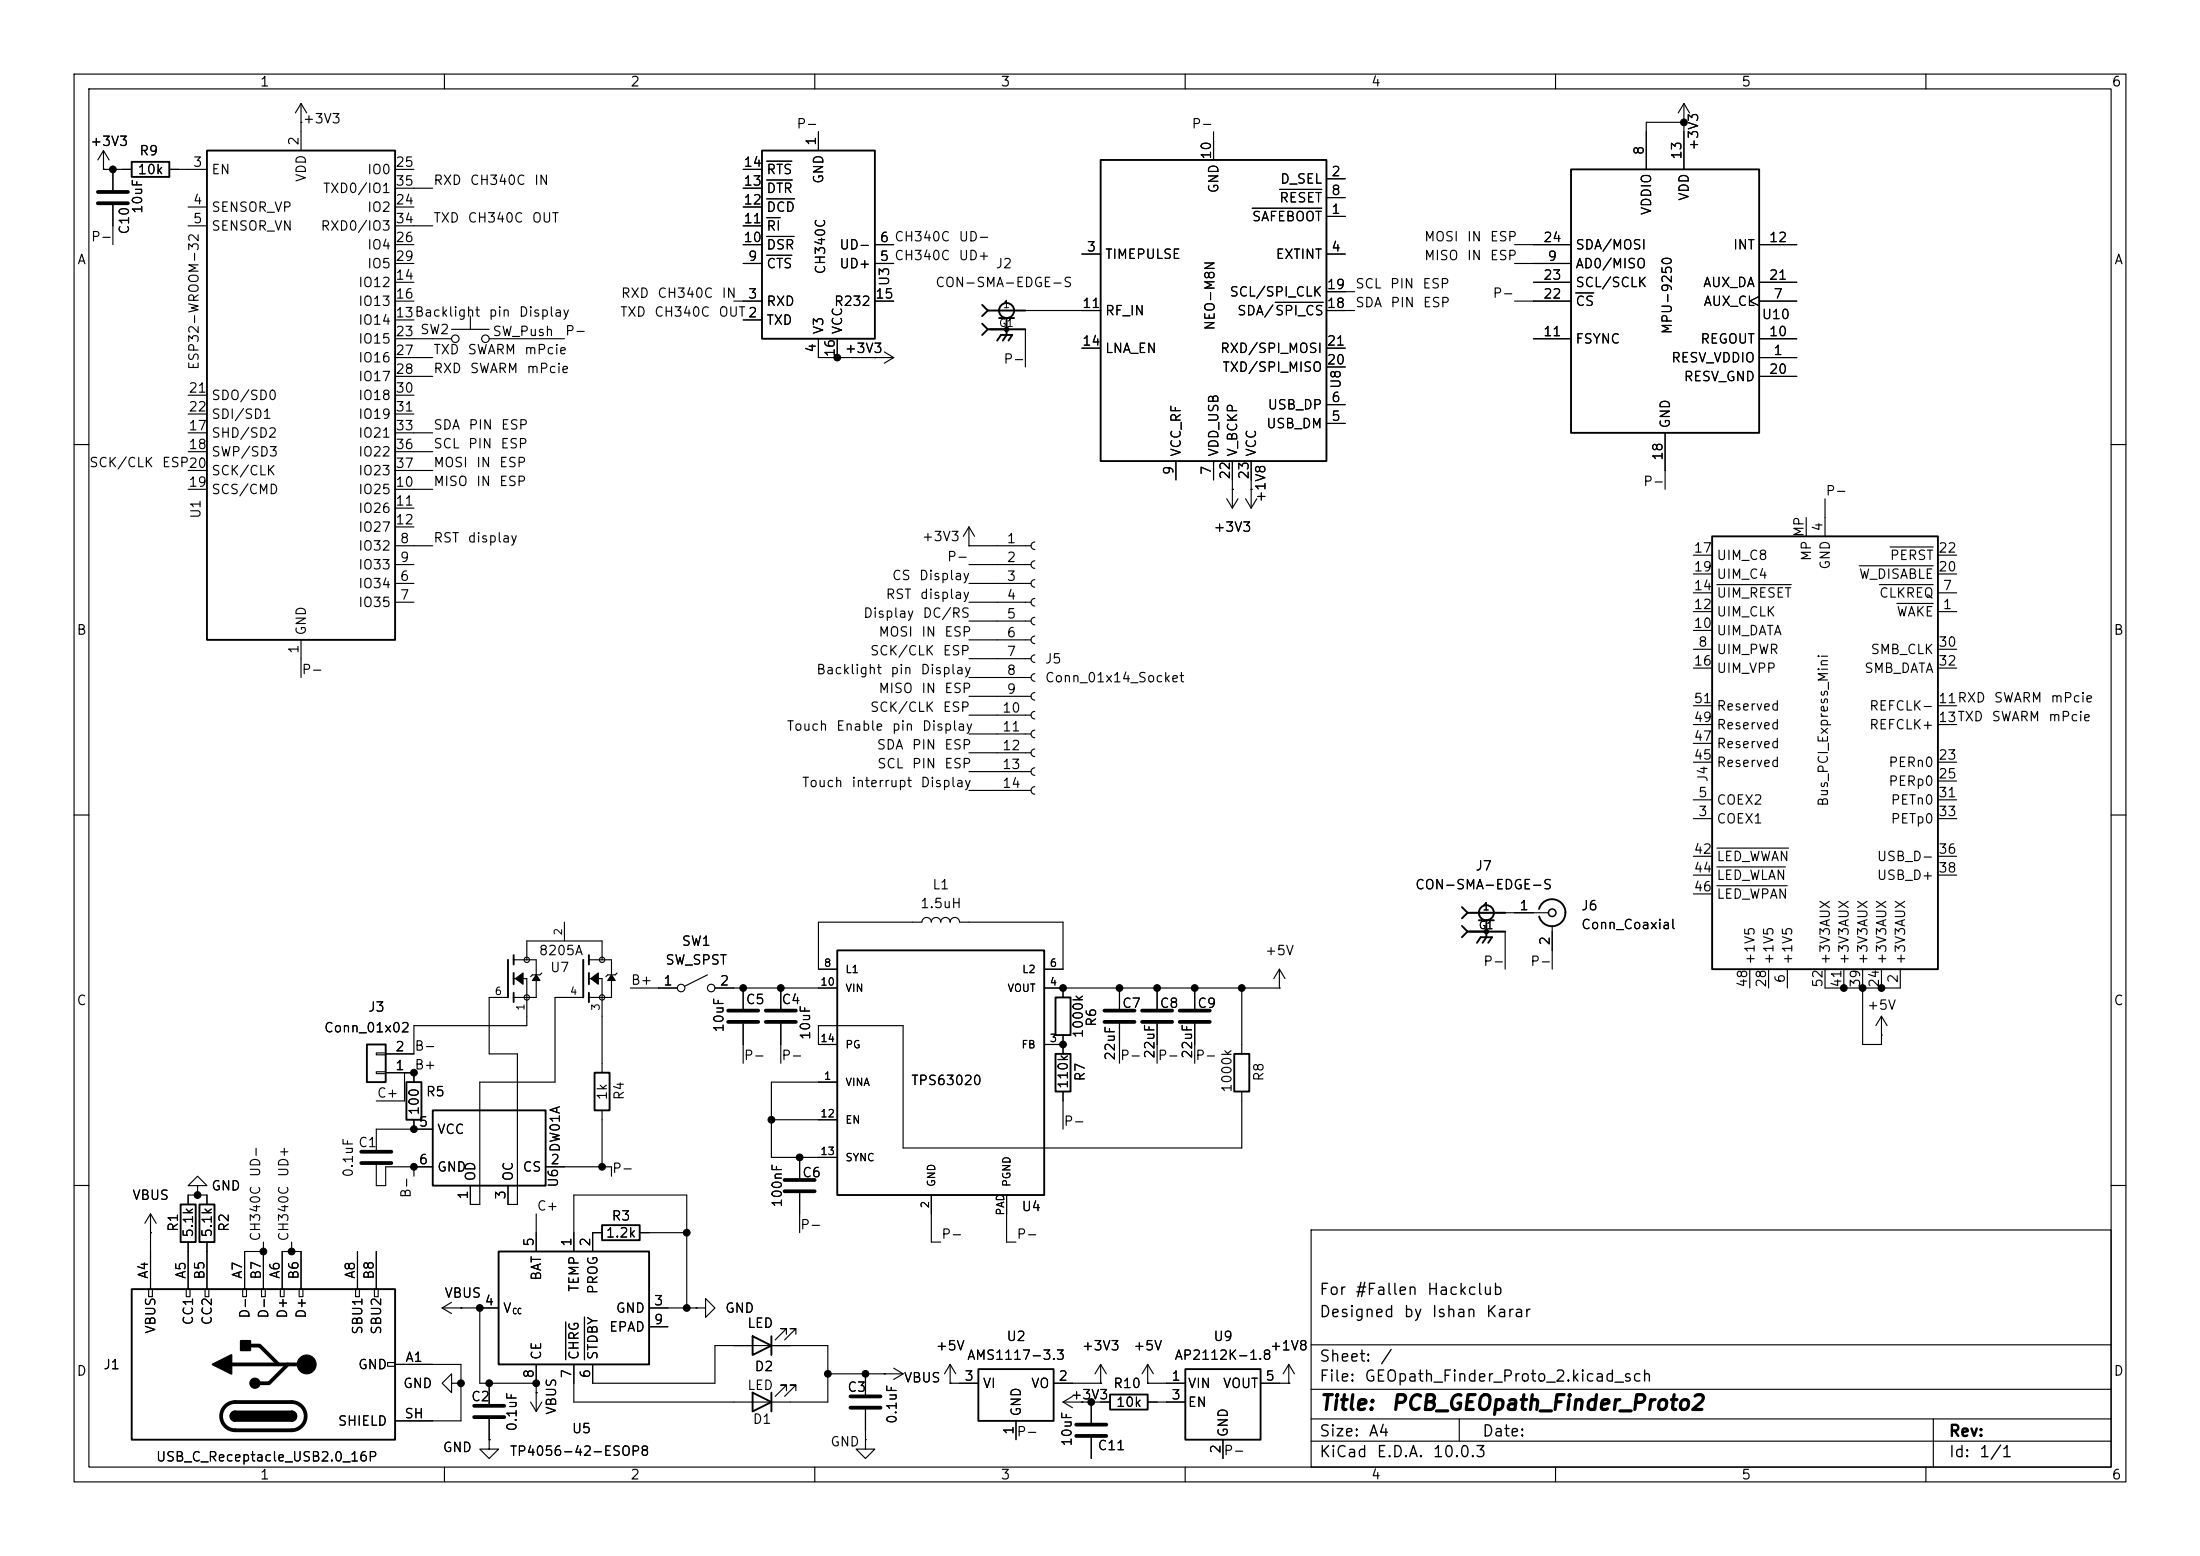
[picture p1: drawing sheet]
<svg xmlns="http://www.w3.org/2000/svg" width="297mm" height="210mm" viewBox="0 0 297 210" stroke-linecap="round" stroke-linejoin="round" font-family="sans-serif">
<g fill="none" stroke="#000" stroke-width=".15">
<path d="M10 10h277v190h-277zM12 12h273v186h-273zM40.6 16.5h.1M40.6 14l-.7 1.2M40.6 14l.8 1.2M40.6 14v6.3M60 10v2M110 10v2M110.5 17.8v2.5M160 10v2M163.8 17.8v3.8M210 10v2"/>
<path d="M227.3 16.5h.1M227.3 14l-.7 1.2M227.3 14l.8 1.2M227.3 14v8.9M227.3 16.5h-5.1v6.4M260 10v2M14 22.9h.1M14 22.9h3.8M14 20.3l-.8 1.3M14 20.3l.7 1.3M14 20.3v2.6M15.2 22.9v2.8"/>
<path d="M15.2 27.7v5.3M22.9 22.9h5M25.4 27.9h2.5M25.4 30.5h2.5M53.3 22.9h2.6M53.3 27.9h2.6M53.3 30.5h5.1M53.3 38.1h2.6M53.3 33h2.6M53.3 35.6h2.6M53.3 25.4h5.1M100.3 22.9h2.6"/>
<path d="M100.3 27.9h2.6M100.3 30.5h2.6M100.3 33h2.6M100.3 35.6h2.6M100.3 25.4h2.6M103.5 34.5h3.4M103.5 31.9h3.7M103.5 29.4h1.8M103.5 26.8h3.8M103.5 24.3h3.5M103.5 21.8h3.4M118.1 33h2.5"/>
<path d="M118.1 35.6h2.5M146 34.3h2.6M169.1 28.1h9.3M172.7 25.6h5.7M179.1 29.2h2.5M179.1 24.1h2.5M179.1 34.3h2.5M179.1 26.7h2.5M179.1 39.4h3.8M204.5 33h7.6M204.5 35.6h7.6M207 38.1h5.1"/>
<path d="M212.7 39.5h2.5M237.5 38.1h5.1M237.5 33h5.1M25.4 58.4h2.5M25.4 53.3h2.5M25.4 55.9h2.5M53.3 43.2h2.6M53.3 40.6h2.6M53.3 58.4h5.1M53.3 53.3h2.6M53.3 55.9h2.6M53.3 45.7h7.7"/>
<path d="M53.3 48.3h5.1M53.3 50.8h5.1M61 44.5h5M63.5 42.7v1.8M66 45.7h10.2M99.1 40.6h3.8M100.3 43.2h2.6M110.5 45.7v2.6h10.1M113 45.7v2.6M118.1 48.3h.1M118.1 40.6h2.5M119.4 47.5l1.2 .8"/>
<path d="M120.6 48.3l-1.2 .7M133.3 41.9h15.3M133.3 44.5h5.1v5M146 47h2.6M172.2 40.8h6.4M179.1 41.9h3.8M179.1 57.2h2.5M179.1 54.6h2.5M179.1 47h2.5M179.1 49.5h2.5M204.5 40.6h7.6M207 45.7h5.1"/>
<path d="M224.8 58.4v7.6M237.5 40l-1.3 .6 1.3 .7M237.5 40.6h5.1M237.5 45.7h5.1M237.5 48.3h5.1M237.5 50.8h5.1M10 60h2M25.4 66h2.5M25.4 61h2.5M25.4 63.5h2.5M53.3 78.7h2.6M53.3 73.7h5.1"/>
<path d="M53.3 76.2h2.6M53.3 66h5.1M53.3 68.6h2.6M53.3 71.1h2.6M53.3 61h5.1M53.3 63.5h5.1M130.8 73.7h.1M130.8 78.7h8.4M130.8 73.7h8.4M130.8 76.2h8.4M130.8 71.1l-.8 1.3M130.8 71.1l.8 1.3"/>
<path d="M130.8 71.1v2.6M139.7 73.2a.51 .51 0 0 0-.5 .5 .51 .51 0 0 0 .5 .5M139.7 75.7a.51 .51 0 0 0-.5 .5 .51 .51 0 0 0 .5 .5M139.7 78.2a.51 .51 0 0 0-.5 .5 .51 .51 0 0 0 .5 .5M158.7 62.2v2.6M163.8 62.2v2.6M165.6 67.3l.8 1.3M166.4 66h.1M166.4 62.2v6.4M167.1 67.3l-.7 1.3M168.1 67.3l.8 1.3M168.9 66h.1"/>
<path d="M168.9 62.2v6.4M169.7 67.3l-.8 1.3M228.6 74.9h2.5M228.6 77.5h2.5M231.8 78.9h10M243.8 69.9v2.5M246.4 67.3v5.1M251 76.4h10M253.7 78.9h7.3M255.2 73.8h5.8M261.6 74.9h2.6M261.6 77.5h2.6"/>
<path d="M285 60h2M40.6 86.4v5M53.3 81.3h2.6M130.8 81.3h8.4M130.8 83.8h8.4M130.8 86.4h8.4M130.8 88.9h8.4M130.8 91.4h8.4M130.8 94h8.4M130.8 96.5h8.4M130.8 99.1h8.4M139.7 80.8a.51 .51 0 0 0-.5 .5 .51 .51 0 0 0 .5 .5"/>
<path d="M139.7 83.3a.51 .51 0 0 0-.5 .5 .51 .51 0 0 0 .5 .5M139.7 85.9a.51 .51 0 0 0-.5 .5 .51 .51 0 0 0 .5 .5M139.7 88.4a.51 .51 0 0 0-.5 .5 .51 .51 0 0 0 .5 .5M139.7 90.9a.51 .51 0 0 0-.5 .5 .51 .51 0 0 0 .5 .5M139.7 93.5a.51 .51 0 0 0-.5 .5 .51 .51 0 0 0 .5 .5M139.7 96a.51 .51 0 0 0-.5 .5 .51 .51 0 0 0 .5 .5M139.7 98.6a.51 .51 0 0 0-.5 .5 .51 .51 0 0 0 .5 .5M228.6 82.6h2.5M228.6 80h2.5M228.6 87.6h2.5M228.6 85.1h2.5M228.6 95.3h2.5"/>
<path d="M228.6 97.8h2.5M228.6 90.2h2.5M256.1 81.4h4.9M261.6 82.6h2.6M261.6 80h2.6M261.6 87.6h2.6M261.6 95.3h2.6M261.6 97.8h2.6M261.6 90.2h2.6M10 110h2M130.8 101.6h8.4M130.8 104.1h8.4"/>
<path d="M130.8 106.7h8.4M139.7 101.1a.51 .51 0 0 0-.5 .5 .51 .51 0 0 0 .5 .5M139.7 103.6a.51 .51 0 0 0-.5 .5 .51 .51 0 0 0 .5 .5M139.7 106.2a.51 .51 0 0 0-.5 .5 .51 .51 0 0 0 .5 .5M228.6 110.5h2.5M228.6 108h2.5M228.6 102.9h2.5M228.6 115.6h2.5M228.6 118.1h2.5M228.6 100.3h2.5M231.8 114.5h9.7M231.8 117h9.2"/>
<path d="M231.8 119.5h9.5M261.6 110.5h2.6M261.6 108h2.6M261.6 102.9h2.6M261.6 105.4h2.6M261.6 115.6h2.6M261.6 118.1h2.6M285 110h2M68.6 134.6h-2.6v7.6h3.8v20.4h-1.2v-2.6M69.3 129.5h3.1v5.1h-3.1M69.3 132.1h1.8v6.3h-15.2v3.8h-3.8M71.1 129.5v-2.5h10.2v2.5"/>
<path d="M73.2 131.3l-.3 .3h-1l-.3 .2M76.2 124.5v2.5M78.7 134.6h-3.8v11.5h-10.1v16.5h-1.3v-2.6M79.5 129.5h3v5.1h-3M79.5 132.1h1.8v12.7M83.3 131.3l-.2 .3h-1.1l-.2 .2M85.1 133.4h6.3M95.5 131.6l-3 1.5M96.5 133.4h16.5M100.3 133.4v2.7M100.3 138.2v5.3M105.4 133.4v2.7"/>
<path d="M105.4 138.2v5.3M113 130.8h-2.5v-6.3h14a.64 .64 0 0 1 .6-.7 .64 .64 0 0 1 .6 .7 .64 .64 0 0 1 .7-.7 .64 .64 0 0 1 .6 .7 .64 .64 0 0 1 .6-.7 .64 .64 0 0 1 .7 .7 .64 .64 0 0 1 .6-.7 .64 .64 0 0 1 .6 .7h14v6.3h-2.5M141 133.4h31.7M143.5 133.4v1.2M143.5 139.7v2.5M151.1 133.4v2.7M151.1 138.2v5.3M156.2 133.4v2.7M156.2 138.2v5.3M161.3 133.4v2.7M161.3 138.2v5.3M167.6 133.4v8.8"/>
<path d="M172.7 133.4h.1M172.7 130.8l-.7 1.3M172.7 130.8l.8 1.3M172.7 130.8v2.6M198.1 123.2h10.9M198.1 125.7h5.1v5.1M209.5 125v5.8M228.6 120.7h2.5M236.2 130.8v2.6M238.8 130.8v2.6M241.3 130.8v2.6M246.4 130.8v2.6h10.1v-2.6"/>
<path d="M248.9 130.8v2.6M251.5 130.8v10.2h2.5v-3.8M254 139.7h.1M254 137.2l-.8 1.2M254 137.2l.8 1.2M254 130.8v2.6M50.8 144.7h1.3v.2h-1.3zM50.8 142.1h1.3v.3h-1.3zM50.8 157.2v2.8h1.3v-2.5h6.3M52.1 144.8h3.8v1.3M54.6 144.8v3.8h-3.8M55.9 151.1v1.3"/>
<path d="M55.9 157.5v1.3M58.4 152.4h-7.6v2.8M73.7 157.5h8.8v1.3M81.3 149.9v7.6M104.1 151.1h8.9M107.9 156.2v2.8M113 141h-2.5v-2.6h11.4v16.5h45.7v-7.6M113 146.1h-8.9v10.1h8.9M141 141h2.5M143.5 147.3v5.1M10 160h2M20.1 174h.5v1h-.5z"/>
<path d="M20.3 166.4h.1M20.3 163.8l-.7 1.3M20.3 163.8l.8 1.3M20.3 163.8v10.2M25.1 174h.6v1h-.6zM25.4 162.6v-1.3h2.5v1.3M25.4 167.6v6.4M26.7 160h1.2l-1.2-1.2-1.3 1.2h1.3v1.3M26.7 161.3h.1M27.7 174h.5v1h-.5zM27.9 167.6v6.4M32.8 174h.5v1h-.5z"/>
<path d="M35.3 174h.5v1h-.5zM35.6 168.9h-2.6v5.1M35.6 167.6v6.4M37.8 174h.6v1h-.6zM38.1 174v-5.1h2.5v5.1M39.4 167.6v1.3M40.4 174h.5v1h-.5zM48 174h.5v1h-.5zM48.3 168.9v5.1M50.5 174h.6v1h-.6zM50.8 168.9v5.1M59.7 176.5h7.6"/>
<path d="M59.7 176.5l1.3 .8M61 175.8l-1.3 .7M62.2 176.5h.1M64.8 176.5v10.2h7.6M72.4 163.8v5.1M76.4 178.4v5.1M77.5 168.9v-7.6h15.2v15.2M78.9 177.8v5.7M81.3 166.4h-1.3v2.5M86.4 166.4h6.3M87.6 176.5h6.4M87.6 179.1h2.6"/>
<path d="M94 176.5h1.2v-1.2l1.3 1.2-1.3 1.3v-1.3M94 176.5h.1M107.9 161v5.4M125.7 161.3v6.3h1.3M135.9 161.3v6.3h1.3M177 166h108v32h-108zM285 160h2M52.3 183.9h1v.5h-1zM53.3 184.2h8.9v7.6h-8.9M60 198v2M61 186.7v-1.3l-1.3 1.3 1.3 1.3v-1.3h1.2M62.2 186.7h.1"/>
<path d="M66 194.3v1.3h1.3l-1.3 1.3-1.2-1.3h1.2M66 194.3h.1M66 186.7v2.8M66 191.5v2.8M71.6 189.2l.8 1.3M72.4 188h.1M72.4 184.2v6.3M73.2 189.2l-.8 1.3M77.5 184.2v5h34.3v-7.6h-15.3v5.1h-16.5v-2.5M106.2 180.1v-.8h-.8h.8l-1.6 1.5M106.2 187.7v-.8h-.8h.8l-1.6 1.6M107.4 180.1v-.8h-.7h.7l-1.5 1.5"/>
<path d="M107.4 187.7v-.8h-.7h.7l-1.5 1.6M110 198v2M111.8 185.4h10.1M116.8 194.3v1.3h1.3l-1.3 1.3-1.2-1.3h1.2M116.8 194.3h.1M116.8 185.4v2.8M116.8 190.2v4.1M119.4 185.4h.1M120.6 184.7l1.3 .7M121.9 185.4l-1.3 .8M128.3 186.7h.1M128.3 184.2l-.8 1.2"/>
<path d="M128.3 184.2l.7 1.2M128.3 184.2v2.5M128.3 186.7h3.8M137.2 191.8v2.5M142.2 186.7h6.4M143.5 189.2h6.4M143.5 189.2l1.3 .8M144.8 188.5l-1.3 .7M146 189.2h.1M147.3 189.2v2.8M147.3 194.1v2.8M148.6 186.7h.1"/>
<path d="M148.6 184.2l-.8 1.2M148.6 184.2l.8 1.2M148.6 184.2v2.5M154.9 186.7h.1M154.9 189.2h5.1M154.9 186.7h5.1M154.9 184.2l-.7 1.2M154.9 184.2l.8 1.2M154.9 184.2v2.5M160 198v2M165.1 194.3v2.6M170.2 186.7h3.8"/>
<path d="M174 186.7h.1M174 184.2l-.8 1.2M174 184.2l.8 1.2M174 184.2v2.5M177 194.5h108M177 191.5h108M177 187.5h108M177 181.5h108M197 191.5v3M210 198v2M260 198v2M261 191.5v6.5"/>
<circle cx="61.5" cy="45.7" r=".51"/>
<circle cx="65.5" cy="45.7" r=".51"/>
<circle cx="71.1" cy="129.5" r=".36"/>
<circle cx="71.1" cy="134.6" r=".36"/>
<circle cx="81.3" cy="134.6" r=".36"/>
<circle cx="81.3" cy="129.5" r=".36"/>
<circle cx="91.9" cy="133.4" r=".51"/>
<circle cx="96" cy="133.4" r=".51"/>
</g>
<g fill="none" stroke="#000" stroke-width=".51">
<path d="M13.2 25.9h4.1M13.2 27.4h4.1M98.3 136.4h4.1M98.3 137.9h4.1M103.4 136.4h4M103.4 137.9h4M149.1 136.4h4.1M149.1 137.9h4.1M154.2 136.4h4M154.2 137.9h4M159.3 136.4h4M159.3 137.9h4"/>
<path d="M48.8 155.4h4M48.8 157h4M105.9 159.3h4.1M105.9 160.8h4.1M30.4 189.8a1.9 1.9 0 0 1 1.3-.6h7.7a1.91 1.91 0 0 1 1.9 1.9 1.91 1.91 0 0 1-1.9 1.9h-7.7a1.91 1.91 0 0 1-1.7-1.1 1.91 1.91 0 0 1 .4-2.1zM31.2 184.2h10.2M33.8 181.6h1.3l2.5 2.6M38.9 184.2l-2.6 2.5h-1.2M64 189.7h4.1M64 191.3h4.1M114.8 188.5h4.1M114.8 190h4.1"/>
<path d="M145.3 192.3h4.1M145.3 193.8h4.1"/>
</g>
<g fill="none" stroke="#000" stroke-width=".25">
<path d="M17.8 21.8h5.1v2.1h-5.1zM27.9 20.3h25.4v66.1h-25.4zM102.9 20.3h15.2v25.4h-15.2zM148.6 21.6h30.5v40.6h-30.5zM212.1 22.9h25.4v35.5h-25.4zM132.6 41.1l.7 .8M132.6 43.7l.7 .8M133.3 41.9l-.7 .8M133.3 44.5l-.7 .7M133.3 41.9h5.1M133.3 44.5h5.1M134.6 46l.5-.8h1.6l-.6 .8"/>
<path d="M134.9 42.9h2M135.9 42.9v2.3l-.5 .8M231.1 72.4h30.5v58.4h-30.5zM68.6 129.5v5.1M69.3 128.9v1.3M69.3 131.3v1.5M69.3 134v1.3M78.7 129.5v5.1M79.5 128.9v1.3M79.5 131.3v1.5M79.5 134v1.3M113 128.3h28v33h-28z"/>
<path d="M142.5 134.6h2v5.1h-2zM197.4 122.4l.7 .8M197.4 125l.7 .7M198.1 123.2l-.7 .8M198.1 125.7l-.7 .8M198.1 123.2h5.1M198.1 125.7h5.1M199.4 127.3l.5-.8h1.5l-.5 .8M199.6 124.2h2.1M200.7 124.2v2.3l-.5 .8M207.8 122.7a1.81 1.81 0 0 1 2.8-1 1.81 1.81 0 0 1 0 2.9 1.81 1.81 0 0 1-2.8-.9M49.5 141h2.6v5.1h-2.6z"/>
<path d="M54.9 146.1h2v5h-2zM58.4 149.9h15.3v10.1h-15.3zM80.3 144.8h2v5.1h-2zM142.5 142.2h2v5.1h-2zM166.6 142.2h2.1v5.1h-2.1zM17.8 174h35.5v20.3h-35.5zM24.4 162.6h2v5h-2zM26.9 162.6h2.1v5h-2.1zM67.3 168.9h20.3v15.3h-20.3zM81.3 165.4h5.1v2h-5.1zM31.7 190.5a.64 .64 0 0 0-.6 .6 .64 .64 0 0 0 .6 .7M39.4 190.5a.64 .64 0 0 1 .6 .6 .64 .64 0 0 1-.6 .7"/>
<path d="M101.6 180.3l2.5 1.3-2.5 1.3zM101.6 188l2.5 1.2-2.5 1.3zM104.1 180.3v2.6M104.1 188v2.5M132.1 184.8h10.1v7h-10.1zM149.9 188.2h5v2h-5zM160 184.8h10.2v9.5h-10.2z"/>
<circle cx="135.9" cy="41.9" r="1.02"/>
<circle cx="135.9" cy="44.4" r=".25"/>
<circle cx="200.7" cy="123.2" r="1.02"/>
<circle cx="200.7" cy="125.7" r=".25"/>
</g>
<g fill="#000" stroke="#000" stroke-width=".15">
<path d="M69.6 132.1l1-.8v1.5zM72.4 131.6l.5 .7h-1zM79.8 132.1l1-.8v1.5zM82.5 131.6l.6 .7h-1.1z"/>
<circle cx="41.4" cy="184.1" r="1.27"/>
</g>
<circle cx="209.6" cy="123.2" r=".51" fill="none" stroke="#000" stroke-width=".2"/>
<g fill="#000" stroke="#000" stroke-width=".25">
<path d="M28.7 184.2l2.5-1.3v2.5zM31.3 190.7l.4-.2v1.3a.63 .63 0 0 1-.5-.4 .63 .63 0 0 1 .1-.7zM32.5 181h1.3v1.2h-1.3zM31.7 190.5h7.7v1.3h-7.7zM39.4 190.5a.64 .64 0 0 1 .6 .6 .64 .64 0 0 1-.6 .7z"/>
<circle cx="34.4" cy="186.7" r=".63"/>
</g>
<g fill="#000" stroke="#000" stroke-width=".14">
<circle cx="227.3" cy="16.5" r=".46"/>
<circle cx="15.2" cy="22.9" r=".46"/>
<circle cx="113" cy="48.3" r=".46"/>
<circle cx="100.3" cy="133.4" r=".46"/>
<circle cx="105.4" cy="133.4" r=".46"/>
<circle cx="143.5" cy="133.4" r=".46"/>
<circle cx="151.1" cy="133.4" r=".46"/>
<circle cx="156.2" cy="133.4" r=".46"/>
<circle cx="161.3" cy="133.4" r=".46"/>
<circle cx="167.6" cy="133.4" r=".46"/>
<circle cx="248.9" cy="133.4" r=".46"/>
<circle cx="251.5" cy="133.4" r=".46"/>
<circle cx="254" cy="133.4" r=".46"/>
<circle cx="55.9" cy="152.4" r=".46"/>
<circle cx="55.9" cy="157.5" r=".46"/>
<circle cx="55.9" cy="144.8" r=".46"/>
<circle cx="81.3" cy="157.5" r=".46"/>
<circle cx="104.1" cy="151.1" r=".46"/>
<circle cx="107.9" cy="156.2" r=".46"/>
<circle cx="143.5" cy="141" r=".46"/>
<circle cx="26.7" cy="161.3" r=".46"/>
<circle cx="35.6" cy="168.9" r=".46"/>
<circle cx="39.4" cy="168.9" r=".46"/>
<circle cx="64.8" cy="176.5" r=".46"/>
<circle cx="92.7" cy="176.5" r=".46"/>
<circle cx="92.7" cy="166.4" r=".46"/>
<circle cx="62.2" cy="186.7" r=".46"/>
<circle cx="66" cy="186.7" r=".46"/>
<circle cx="72.4" cy="186.7" r=".46"/>
<circle cx="111.8" cy="185.4" r=".46"/>
<circle cx="116.8" cy="185.4" r=".46"/>
<circle cx="147.3" cy="189.2" r=".46"/>
</g>
<g font-size="2">
<text x="178" y="190.8">Title:</text>
<text x="187.7" y="190.8">PCB_GEOpath_Finder_Proto2</text>
</g>
<g font-size="1.5">
<text x="178" y="178.2">Designed</text>
<text x="178" y="175.2">For</text>
<text x="182.9" y="175.2">#Fallen</text>
<text x="189.4" y="178.2">by</text>
<text x="192.5" y="175.2">Hackclub</text>
<text x="193.2" y="178.2">Ishan</text>
<text x="200.5" y="178.2">Karar</text>
<text x="178" y="184.2">Sheet:</text>
<text x="186.2" y="184.2">/</text>
<text x="178" y="186.9">File:</text>
<text x="184.1" y="186.9">GEOpath_Finder_Proto_2.kicad_sch</text>
<text x="178" y="197.1">KiCad</text>
<text x="178" y="194.3">Size:</text>
<text x="184.7" y="194.3">A4</text>
<text x="185.7" y="197.1">E.D.A.</text>
<text x="193.3" y="197.1">10.0.3</text>
<text x="200" y="194.3">Date:</text>
<text x="263" y="194.3">Rev:</text>
<text x="263" y="197.1">Id:</text>
<text x="267.1" y="197.1">1/1</text>
</g>
<g font-size="1.3">
<text x="35" y="12">1</text>
<text x="85" y="12">2</text>
<text x="135" y="12">3</text>
<text x="185" y="12">4</text>
<text x="235" y="12">5</text>
<text x="285" y="12">6</text>
<text x="40.8" y="17">+3V3</text>
<text x="107.4" y="17.7">P-</text>
<text x="160.8" y="17.7">P-</text>
<text x="12.1" y="20">+3V3</text>
<text x="18.5" y="23.8">10k</text>
<text x="18.7" y="21.3">R9</text>
<text x="26" y="22.8">3</text>
<text x="28.4" y="23.8">EN</text>
<text x="40.6" y="19.8" transform="rotate(-90 40.6 19.8)">2</text>
<text x="49.5" y="23.8">IO0</text>
<text x="53.3" y="22.8">25</text>
<text x="100.3" y="22.8">14</text>
<text x="103.4" y="23.8">RTS</text>
<text x="110.5" y="19.8" transform="rotate(-90 110.5 19.8)">1</text>
<text x="163.8" y="21.6" transform="rotate(-90 163.8 21.6)">10</text>
<text x="222.2" y="21" transform="rotate(-90 222.2 21)">8</text>
<text x="227.3" y="21.6" transform="rotate(-90 227.3 21.6)">13</text>
<text x="229.6" y="20.4" transform="rotate(-90 229.6 20.4)">+3V3</text>
<text x="19.5" y="28.9" transform="rotate(-90 19.5 28.9)">10uF</text>
<text x="26" y="27.9">4</text>
<text x="28.4" y="28.9">SENSOR_VP</text>
<text x="41.6" y="24.7" transform="rotate(-90 41.6 24.7)">VDD</text>
<text x="43.5" y="26.4">TXD0/IO1</text>
<text x="49.5" y="28.9">IO2</text>
<text x="53.3" y="27.9">24</text>
<text x="53.3" y="25.4">35</text>
<text x="58.4" y="25.3">RXD</text>
<text x="63.3" y="25.3">CH340C</text>
<text x="72" y="25.3">IN</text>
<text x="100.3" y="27.9">12</text>
<text x="100.3" y="25.4">13</text>
<text x="103.4" y="28.9">DCD</text>
<text x="103.4" y="26.4">DTR</text>
<text x="111.5" y="24.9" transform="rotate(-90 111.5 24.9)">GND</text>
<text x="164.8" y="26.2" transform="rotate(-90 164.8 26.2)">GND</text>
<text x="172.6" y="27.6">RESET</text>
<text x="172.7" y="25.1">D_SEL</text>
<text x="179.6" y="29.2">1</text>
<text x="179.6" y="24.1">2</text>
<text x="179.6" y="26.6">8</text>
<text x="223.2" y="29.1" transform="rotate(-90 223.2 29.1)">VDDIO</text>
<text x="228.3" y="27.2" transform="rotate(-90 228.3 27.2)">VDD</text>
<text x="10.3" y="36">A</text>
<text x="12.2" y="32.9">P-</text>
<text x="17.7" y="31.7" transform="rotate(-90 17.7 31.7)">C10</text>
<text x="26" y="30.5">5</text>
<text x="28.4" y="31.5">SENSOR_VN</text>
<text x="43.2" y="31.5">RXD0/IO3</text>
<text x="49.5" y="34">IO4</text>
<text x="53.3" y="33">26</text>
<text x="53.3" y="35.5">29</text>
<text x="53.3" y="30.5">34</text>
<text x="58.4" y="30.4">TXD</text>
<text x="63" y="30.4">CH340C</text>
<text x="71.7" y="30.4">OUT</text>
<text x="100.3" y="33">10</text>
<text x="100.3" y="30.5">11</text>
<text x="100.9" y="35.5">9</text>
<text x="103.4" y="34">DSR</text>
<text x="103.4" y="31.5">RI</text>
<text x="113.2" y="34">UD-</text>
<text x="118.7" y="35.5">5 CH340C</text>
<text x="118.7" y="33">6 CH340C</text>
<text x="118.7" y="35.5">5</text>
<text x="118.7" y="33">6</text>
<text x="129.3" y="35.4">UD+</text>
<text x="129.3" y="32.9">UD-</text>
<text x="146.6" y="34.3">3</text>
<text x="149.1" y="35.3">TIMEPULSE</text>
<text x="168.9" y="30.2">SAFEBOOT</text>
<text x="172.1" y="35.3">EXTINT</text>
<text x="179.6" y="34.3">4</text>
<text x="192.2" y="32.9">MOSI</text>
<text x="192.2" y="35.4">MISO</text>
<text x="197.9" y="32.9">IN</text>
<text x="197.9" y="35.4">IN</text>
<text x="201" y="32.9">ESP</text>
<text x="201" y="35.4">ESP</text>
<text x="208.2" y="33">24</text>
<text x="208.8" y="35.5">9</text>
<text x="212.6" y="34">SDA/MOSI</text>
<text x="233.9" y="34">INT</text>
<text x="238.7" y="33">12</text>
<text x="285.3" y="36">A</text>
<text x="48.3" y="39.1">IO12</text>
<text x="48.3" y="41.6">IO13</text>
<text x="49.5" y="36.5">IO5</text>
<text x="53.3" y="38.1">14</text>
<text x="53.3" y="40.6">16</text>
<text x="83.7" y="40.5">RXD</text>
<text x="88.7" y="40.5">CH340C</text>
<text x="97.3" y="40.5">IN</text>
<text x="100.9" y="40.6">3</text>
<text x="103.4" y="41.6">RXD</text>
<text x="103.4" y="36.5">CTS</text>
<text x="111.7" y="37.1" transform="rotate(-90 111.7 37.1)">CH340C</text>
<text x="112.5" y="41.6">R232</text>
<text x="113.2" y="36.5">UD+</text>
<text x="118.1" y="40.6">15</text>
<text x="120.4" y="38.7" transform="rotate(-90 120.4 38.7)">U3</text>
<text x="126.2" y="39.1">CON-SMA-EDGE-S</text>
<text x="134.3" y="36.5">J2</text>
<text x="146" y="41.9">11</text>
<text x="165.9" y="40.3">SCL/SPI_CLK</text>
<text x="179" y="41.9">18</text>
<text x="179" y="39.3">19</text>
<text x="182.9" y="41.8">SDA</text>
<text x="182.9" y="39.2">SCL</text>
<text x="187.6" y="39.2">PIN</text>
<text x="187.6" y="41.8">PIN</text>
<text x="191.9" y="39.2">ESP</text>
<text x="192" y="41.8">ESP</text>
<text x="201.4" y="40.5">P-</text>
<text x="208.2" y="40.6">22</text>
<text x="208.2" y="38.1">23</text>
<text x="212.6" y="36.5">AD0/MISO</text>
<text x="212.6" y="41.6">CS</text>
<text x="212.6" y="39.1">SCL/SCLK</text>
<text x="229.8" y="39.1">AUX_DA</text>
<text x="229.9" y="41.6">AUX_CL</text>
<text x="238.7" y="38.1">21</text>
<text x="239.3" y="40.6">7</text>
<text x="48.3" y="44.2">IO14</text>
<text x="48.3" y="46.7">IO15</text>
<text x="53.3" y="43.2">13Backlight</text>
<text x="53.3" y="45.7">23 SW2</text>
<text x="65.9" y="43.1">pin</text>
<text x="66.4" y="45.7">SW_Push</text>
<text x="70" y="43.1">Display</text>
<text x="76.2" y="45.6">P-</text>
<text x="83.6" y="43.1">TXD</text>
<text x="88.2" y="43.1">CH340C</text>
<text x="96.9" y="43.1">OUT2</text>
<text x="100.9" y="43.2">2</text>
<text x="103.4" y="44.2">TXD</text>
<text x="110.5" y="47.7" transform="rotate(-90 110.5 47.7)">4</text>
<text x="111.5" y="45.2" transform="rotate(-90 111.5 45.2)">V3</text>
<text x="113.9" y="48">+3V3</text>
<text x="114" y="45.2" transform="rotate(-90 114 45.2)">VCC</text>
<text x="146" y="47">14</text>
<text x="149.1" y="42.9">RF_IN</text>
<text x="149.1" y="48">LNA_EN</text>
<text x="164.3" y="44.7" transform="rotate(-90 164.3 44.7)">NEO-M8N</text>
<text x="164.6" y="48">RXD/SPI_MOSI</text>
<text x="166.9" y="42.9">SDA/SPI_CS</text>
<text x="179" y="47">21</text>
<text x="208.2" y="45.7">11</text>
<text x="212.6" y="46.7">FSYNC</text>
<text x="226" y="45.2" transform="rotate(-90 226 45.2)">MPU-9250</text>
<text x="229.5" y="46.7">REGOUT</text>
<text x="237.8" y="43.4">U10</text>
<text x="238.7" y="45.7">10</text>
<text x="25.4" y="53.3">21</text>
<text x="27.1" y="50" transform="rotate(-90 27.1 50)">ESP32-WROOM-32</text>
<text x="48.3" y="49.2">IO16</text>
<text x="48.3" y="51.8">IO17</text>
<text x="53.3" y="48.2">27</text>
<text x="53.3" y="50.8">28</text>
<text x="53.3" y="53.3">30</text>
<text x="58.4" y="48.1">TXD</text>
<text x="58.4" y="50.7">RXD</text>
<text x="63" y="48.1">SWARM</text>
<text x="63.3" y="50.7">SWARM</text>
<text x="70.7" y="48.1">mPcie</text>
<text x="71" y="50.7">mPcie</text>
<text x="113" y="48.3" transform="rotate(-90 113 48.3)">16</text>
<text x="135.4" y="49.4">P-</text>
<text x="164.9" y="50.5">TXD/SPI_MISO</text>
<text x="179" y="49.5">20</text>
<text x="181.3" y="52.6" transform="rotate(-90 181.3 52.6)">U8</text>
<text x="225.5" y="49.2">RESV_VDDIO</text>
<text x="227.2" y="51.8">RESV_GND</text>
<text x="238.7" y="50.8">20</text>
<text x="239.3" y="48.2">1</text>
<text x="25.4" y="58.4">17</text>
<text x="25.4" y="55.9">22</text>
<text x="28.4" y="59.4">SHD/SD2</text>
<text x="28.4" y="54.3">SDO/SD0</text>
<text x="28.4" y="56.9">SDI/SD1</text>
<text x="48.3" y="54.3">IO18</text>
<text x="48.3" y="56.9">IO19</text>
<text x="48.3" y="59.4">IO21</text>
<text x="53.3" y="55.9">31</text>
<text x="53.3" y="58.4">33</text>
<text x="58.4" y="58.3">SDA</text>
<text x="63.2" y="58.3">PIN</text>
<text x="67.5" y="58.3">ESP</text>
<text x="170.9" y="58.1">USB_DM</text>
<text x="171" y="55.6">USB_DP</text>
<text x="179.6" y="57.1">5</text>
<text x="179.6" y="54.6">6</text>
<text x="225.8" y="57.9" transform="rotate(-90 225.8 57.9)">GND</text>
<text x="12" y="63.4">SCK/CLK</text>
<text x="21.8" y="63.4">ESP20</text>
<text x="25.4" y="60.9">18</text>
<text x="28.4" y="61.9">SWP/SD3</text>
<text x="28.4" y="64.5">SCK/CLK</text>
<text x="48.3" y="61.9">IO22</text>
<text x="48.3" y="64.5">IO23</text>
<text x="53.3" y="60.9">36</text>
<text x="53.3" y="63.5">37</text>
<text x="58.4" y="63.4">MOSI</text>
<text x="58.4" y="65.9">MISO</text>
<text x="58.4" y="60.8">SCL</text>
<text x="63.1" y="60.8">PIN</text>
<text x="64.2" y="63.4">IN</text>
<text x="64.2" y="65.9">IN</text>
<text x="67.3" y="63.4">ESP</text>
<text x="67.3" y="65.9">ESP</text>
<text x="67.5" y="60.8">ESP</text>
<text x="158.7" y="64.2" transform="rotate(-90 158.7 64.2)">9</text>
<text x="159.7" y="61.7" transform="rotate(-90 159.7 61.7)">VCC_RF</text>
<text x="163.8" y="64.2" transform="rotate(-90 163.8 64.2)">7</text>
<text x="164.8" y="61.7" transform="rotate(-90 164.8 61.7)">VDD_USB</text>
<text x="166.3" y="64.8" transform="rotate(-90 166.3 64.8)">22</text>
<text x="167.3" y="61.7" transform="rotate(-90 167.3 61.7)">V_BCKP</text>
<text x="168.9" y="64.8" transform="rotate(-90 168.9 64.8)">23</text>
<text x="169.9" y="61.7" transform="rotate(-90 169.9 61.7)">VCC</text>
<text x="221.7" y="65.9">P-</text>
<text x="224.8" y="62.3" transform="rotate(-90 224.8 62.3)">18</text>
<text x="25.4" y="66">19</text>
<text x="27.4" y="70.1" transform="rotate(-90 27.4 70.1)">U1</text>
<text x="28.4" y="67">SCS/CMD</text>
<text x="48.3" y="67">IO25</text>
<text x="48.3" y="69.6">IO26</text>
<text x="53.3" y="66">10</text>
<text x="53.3" y="68.6">11</text>
<text x="53.3" y="71.1">12</text>
<text x="171.2" y="67.9" transform="rotate(-90 171.2 67.9)">+1V8</text>
<text x="246.4" y="71.8" transform="rotate(-90 246.4 71.8)">4</text>
<text x="246.4" y="67.2">P-</text>
<text x="48.3" y="74.6">IO32</text>
<text x="48.3" y="77.2">IO33</text>
<text x="48.3" y="72.1">IO27</text>
<text x="53.9" y="73.6">8</text>
<text x="53.9" y="76.2">9</text>
<text x="58.4" y="73.5">RST</text>
<text x="63" y="73.5">display</text>
<text x="124.4" y="73.4">+3V3</text>
<text x="127.8" y="76.1">P-</text>
<text x="135.8" y="73.6">1</text>
<text x="135.8" y="76.2">2</text>
<text x="163.7" y="72.1">+3V3</text>
<text x="228.6" y="74.9">17</text>
<text x="228.6" y="77.4">19</text>
<text x="231.6" y="75.9">UIM_C8</text>
<text x="243.8" y="72.6" transform="rotate(-90 243.8 72.6)">MP</text>
<text x="244.8" y="75.8" transform="rotate(-90 244.8 75.8)">MP</text>
<text x="247.4" y="77" transform="rotate(-90 247.4 77)">GND</text>
<text x="255" y="75.9">PERST</text>
<text x="261.6" y="77.4">20</text>
<text x="261.6" y="74.9">22</text>
<text x="48.3" y="79.7">IO34</text>
<text x="48.3" y="82.3">IO35</text>
<text x="53.9" y="78.7">6</text>
<text x="53.9" y="81.3">7</text>
<text x="116.5" y="83.7">Display</text>
<text x="119.5" y="81.2">RST</text>
<text x="120.3" y="78.6">CS</text>
<text x="124" y="78.6">Display</text>
<text x="124.1" y="81.2">display</text>
<text x="124.5" y="83.7">DC/RS</text>
<text x="135.8" y="78.7">3</text>
<text x="135.8" y="81.3">4</text>
<text x="135.8" y="83.8">5</text>
<text x="228.6" y="82.5">12</text>
<text x="228.6" y="80">14</text>
<text x="231.6" y="83.5">UIM_CLK</text>
<text x="231.6" y="81">UIM_RESET</text>
<text x="231.6" y="78.4">UIM_C4</text>
<text x="250.9" y="78.4">W_DISABLE</text>
<text x="253.6" y="81">CLKREQ</text>
<text x="255.9" y="83.5">WAKE</text>
<text x="262.2" y="82.5">1</text>
<text x="262.2" y="80">7</text>
<text x="10.3" y="86">B</text>
<text x="40.6" y="88.3" transform="rotate(-90 40.6 88.3)">1</text>
<text x="41.6" y="85.9" transform="rotate(-90 41.6 85.9)">GND</text>
<text x="117.4" y="88.8">SCK/CLK</text>
<text x="118.5" y="86.2">MOSI</text>
<text x="124.3" y="86.2">IN</text>
<text x="127.2" y="88.8">ESP</text>
<text x="127.4" y="86.2">ESP</text>
<text x="135.8" y="86.3">6</text>
<text x="135.8" y="88.9">7</text>
<text x="141" y="89.9">J5</text>
<text x="228.6" y="85.1">10</text>
<text x="229.2" y="87.6">8</text>
<text x="231.6" y="88.6">UIM_PWR</text>
<text x="231.6" y="86.1">UIM_DATA</text>
<text x="252.4" y="88.6">SMB_CLK</text>
<text x="261.6" y="87.6">30</text>
<text x="285.3" y="86">B</text>
<text x="40.6" y="91.3">P-</text>
<text x="110.1" y="91.3">Backlight</text>
<text x="118.5" y="93.9">MISO</text>
<text x="120.1" y="91.3">pin</text>
<text x="124.2" y="91.3">Display</text>
<text x="124.3" y="93.9">IN</text>
<text x="127.4" y="93.9">ESP</text>
<text x="135.8" y="91.4">8</text>
<text x="135.8" y="94">9</text>
<text x="141" y="92.4">Conn_01x14_Socket</text>
<text x="228.6" y="90.1">16</text>
<text x="228.6" y="95.2">51</text>
<text x="231.6" y="91.1">UIM_VPP</text>
<text x="251.6" y="91.1">SMB_DATA</text>
<text x="261.6" y="95.2">11RXD</text>
<text x="261.6" y="90.1">32</text>
<text x="269.1" y="95.1">SWARM</text>
<text x="276.7" y="95.1">mPcie</text>
<text x="106.1" y="98.9">Touch</text>
<text x="112.8" y="98.9">Enable</text>
<text x="117.4" y="96.4">SCK/CLK</text>
<text x="118.3" y="101.5">SDA</text>
<text x="120.3" y="98.9">pin</text>
<text x="123" y="101.5">PIN</text>
<text x="124.4" y="98.9">Display</text>
<text x="127.2" y="96.4">ESP</text>
<text x="127.4" y="101.5">ESP</text>
<text x="135.2" y="96.5">10</text>
<text x="135.2" y="99">11</text>
<text x="135.2" y="101.6">12</text>
<text x="228.6" y="100.3">47</text>
<text x="228.6" y="97.8">49</text>
<text x="231.6" y="101.3">Reserved</text>
<text x="231.6" y="98.8">Reserved</text>
<text x="231.6" y="96.2">Reserved</text>
<text x="252.3" y="96.2">REFCLK-</text>
<text x="252.3" y="98.8">REFCLK+</text>
<text x="261.6" y="97.8">13TXD</text>
<text x="268.8" y="97.7">SWARM</text>
<text x="276.4" y="97.7">mPcie</text>
<text x="108.2" y="106.6">Touch</text>
<text x="114.8" y="106.6">interrupt</text>
<text x="118.3" y="104">SCL</text>
<text x="123" y="104">PIN</text>
<text x="124.2" y="106.6">Display</text>
<text x="127.4" y="104">ESP</text>
<text x="135.2" y="104.1">13</text>
<text x="135.2" y="106.7">14</text>
<text x="228.6" y="102.8">45</text>
<text x="229.2" y="107.9">5</text>
<text x="230.8" y="105.7" transform="rotate(-90 230.8 105.7)">J4</text>
<text x="231.6" y="103.8">Reserved</text>
<text x="254.9" y="103.8">PERn0</text>
<text x="254.9" y="106.4">PERp0</text>
<text x="261.6" y="102.8">23</text>
<text x="261.6" y="105.4">25</text>
<text x="261.6" y="107.9">31</text>
<text x="229.2" y="110.5">3</text>
<text x="231.6" y="111.5">COEX1</text>
<text x="231.6" y="108.9">COEX2</text>
<text x="247.1" y="109" transform="rotate(-90 247.1 109)">Bus_PCI_Express_Mini</text>
<text x="255.2" y="108.9">PETn0</text>
<text x="255.2" y="111.5">PETp0</text>
<text x="261.6" y="110.5">33</text>
<text x="199.1" y="117.8">J7</text>
<text x="228.6" y="115.5">42</text>
<text x="228.6" y="118.1">44</text>
<text x="231.6" y="116.5">LED_WWAN</text>
<text x="231.6" y="119.1">LED_WLAN</text>
<text x="253.3" y="116.5">USB_D-</text>
<text x="253.3" y="119.1">USB_D+</text>
<text x="261.6" y="115.5">36</text>
<text x="261.6" y="118.1">38</text>
<text x="124.1" y="122.9">1.5uH</text>
<text x="125.8" y="120.4">L1</text>
<text x="191" y="120.4">CON-SMA-EDGE-S</text>
<text x="205" y="123.2">1</text>
<text x="213.4" y="123.2">J6</text>
<text x="213.4" y="125.7">Conn_Coaxial</text>
<text x="228.6" y="120.6">46</text>
<text x="231.6" y="121.6">LED_WPAN</text>
<text x="72.7" y="129.2">8205A</text>
<text x="74.2" y="131.5">U7</text>
<text x="89.7" y="130.5">SW_SPST</text>
<text x="91.9" y="128">SW1</text>
<text x="170.7" y="129.2">+5V</text>
<text x="200.2" y="130.7">P-</text>
<text x="206.5" y="130.7">P-</text>
<text x="209.5" y="127.7" transform="rotate(-90 209.5 127.7)">2</text>
<text x="237.2" y="130.3" transform="rotate(-90 237.2 130.3)">+1V5</text>
<text x="239.7" y="130.3" transform="rotate(-90 239.7 130.3)">+1V5</text>
<text x="242.3" y="130.3" transform="rotate(-90 242.3 130.3)">+1V5</text>
<text x="247.4" y="130.3" transform="rotate(-90 247.4 130.3)">+3V3AUX</text>
<text x="249.9" y="130.3" transform="rotate(-90 249.9 130.3)">+3V3AUX</text>
<text x="252.4" y="130.3" transform="rotate(-90 252.4 130.3)">+3V3AUX</text>
<text x="255" y="130.3" transform="rotate(-90 255 130.3)">+3V3AUX</text>
<text x="257.5" y="130.3" transform="rotate(-90 257.5 130.3)">+3V3AUX</text>
<text x="10.3" y="136">C</text>
<text x="49.6" y="136.9">J3</text>
<text x="85.1" y="133.2">B+</text>
<text x="89.5" y="133.3">1</text>
<text x="97.1" y="133.3">2</text>
<text x="100.6" y="135.8">C5</text>
<text x="105.4" y="135.8">C4</text>
<text x="151.4" y="136.4">C7</text>
<text x="156.5" y="136.4">C8</text>
<text x="161.6" y="136.4">C9</text>
<text x="236.2" y="133.4" transform="rotate(-90 236.2 133.4)">48</text>
<text x="238.7" y="133.4" transform="rotate(-90 238.7 133.4)">28</text>
<text x="241.3" y="132.8" transform="rotate(-90 241.3 132.8)">6</text>
<text x="246.4" y="133.4" transform="rotate(-90 246.4 133.4)">52</text>
<text x="248.9" y="133.4" transform="rotate(-90 248.9 133.4)">41</text>
<text x="251.4" y="133.4" transform="rotate(-90 251.4 133.4)">39</text>
<text x="252" y="136.6">+5V</text>
<text x="254" y="133.4" transform="rotate(-90 254 133.4)">24</text>
<text x="256.5" y="132.8" transform="rotate(-90 256.5 132.8)">2</text>
<text x="285.3" y="136">C</text>
<text x="43.7" y="139.7">Conn_01x02</text>
<text x="53.3" y="142.2">2</text>
<text x="55.9" y="142.1">B-</text>
<text x="98" y="139.4" transform="rotate(-90 98 139.4)">10uF</text>
<text x="100.3" y="143.4">P-</text>
<text x="105.4" y="143.4">P-</text>
<text x="109.7" y="140.5" transform="rotate(-90 109.7 140.5)">10uF</text>
<text x="146.5" y="140.2" transform="rotate(-90 146.5 140.2)">1000k</text>
<text x="148.3" y="138.7" transform="rotate(-90 148.3 138.7)">R6</text>
<text x="150.8" y="143.2" transform="rotate(-90 150.8 143.2)">22uF</text>
<text x="151.1" y="143.4">P-</text>
<text x="156.2" y="143" transform="rotate(-90 156.2 143)">22uF</text>
<text x="156.2" y="143.4">P-</text>
<text x="161.2" y="143" transform="rotate(-90 161.2 143)">22uF</text>
<text x="161.3" y="143.4">P-</text>
<text x="50.8" y="148.5">C+</text>
<text x="53.3" y="144.8">1</text>
<text x="55.9" y="144.7">B+</text>
<text x="57.4" y="148.3">R5</text>
<text x="82.3" y="148.6" transform="rotate(-90 82.3 148.6)">1k</text>
<text x="84.5" y="148.6" transform="rotate(-90 84.5 148.6)">R4</text>
<text x="122.9" y="146.8">TPS63020</text>
<text x="144.5" y="147.1" transform="rotate(-90 144.5 147.1)">110k</text>
<text x="146.8" y="146" transform="rotate(-90 146.8 146)">R7</text>
<text x="166.6" y="147.6" transform="rotate(-90 166.6 147.6)">1000k</text>
<text x="170.9" y="146" transform="rotate(-90 170.9 146)">R8</text>
<text x="48.3" y="155.1">C1</text>
<text x="56.4" y="152.4">5</text>
<text x="56.9" y="150.6" transform="rotate(-90 56.9 150.6)">100</text>
<text x="58.9" y="153.4">VCC</text>
<text x="75.9" y="155.6" transform="rotate(-90 75.9 155.6)">DW01A</text>
<text x="143.5" y="152.3">P-</text>
<text x="28.4" y="161">GND</text>
<text x="35.4" y="159" transform="rotate(-90 35.4 159)">UD-</text>
<text x="39.2" y="159" transform="rotate(-90 39.2 159)">UD+</text>
<text x="48" y="159" transform="rotate(-90 48 159)">0.1uF</text>
<text x="55.8" y="161.8" transform="rotate(-90 55.8 161.8)">B-</text>
<text x="56.4" y="157.5">6</text>
<text x="58.9" y="158.5">GND</text>
<text x="63.5" y="162" transform="rotate(-90 63.5 162)">1</text>
<text x="64.5" y="159.5" transform="rotate(-90 64.5 159.5)">OD</text>
<text x="68.6" y="162" transform="rotate(-90 68.6 162)">3</text>
<text x="69.6" y="159.5" transform="rotate(-90 69.6 159.5)">OC</text>
<text x="70.5" y="158.5">CS</text>
<text x="74.2" y="157.5">2</text>
<text x="75.6" y="160.4" transform="rotate(-90 75.6 160.4)">U6</text>
<text x="82.5" y="158.6">P-</text>
<text x="108.2" y="159.2">C6</text>
<text x="17.8" y="162.3">VBUS</text>
<text x="24.3" y="166.4" transform="rotate(-90 24.3 166.4)">R1</text>
<text x="26.4" y="167.1" transform="rotate(-90 26.4 167.1)">5.1k</text>
<text x="28.9" y="167.1" transform="rotate(-90 28.9 167.1)">5.1k</text>
<text x="31.2" y="166.4" transform="rotate(-90 31.2 166.4)">R2</text>
<text x="35.4" y="167.6" transform="rotate(-90 35.4 167.6)">CH340C</text>
<text x="39.2" y="167.6" transform="rotate(-90 39.2 167.6)">CH340C</text>
<text x="72.4" y="163.7">C+</text>
<text x="81.7" y="167.3">1.2k</text>
<text x="82.5" y="165.1">R3</text>
<text x="105.9" y="163.1" transform="rotate(-90 105.9 163.1)">100nF</text>
<text x="107.9" y="166.2">P-</text>
<text x="127" y="167.5">P-</text>
<text x="137.2" y="167.5">P-</text>
<text x="137.8" y="163.8">U4</text>
<text x="20.3" y="172.7" transform="rotate(-90 20.3 172.7)">A4</text>
<text x="25.4" y="172.7" transform="rotate(-90 25.4 172.7)">A5</text>
<text x="27.9" y="172.8" transform="rotate(-90 27.9 172.8)">B5</text>
<text x="33" y="172.7" transform="rotate(-90 33 172.7)">A7</text>
<text x="35.5" y="172.8" transform="rotate(-90 35.5 172.8)">B7</text>
<text x="38.1" y="172.7" transform="rotate(-90 38.1 172.7)">A6</text>
<text x="40.6" y="172.8" transform="rotate(-90 40.6 172.8)">B6</text>
<text x="48.2" y="172.7" transform="rotate(-90 48.2 172.7)">A8</text>
<text x="50.8" y="172.8" transform="rotate(-90 50.8 172.8)">B8</text>
<text x="72.4" y="168.3" transform="rotate(-90 72.4 168.3)">5</text>
<text x="73.4" y="172.9" transform="rotate(-90 73.4 172.9)">BAT</text>
<text x="77.4" y="168.3" transform="rotate(-90 77.4 168.3)">1</text>
<text x="80" y="168.3" transform="rotate(-90 80 168.3)">2</text>
<text x="26.4" y="179" transform="rotate(-90 26.4 179)">CC1</text>
<text x="28.9" y="179" transform="rotate(-90 28.9 179)">CC2</text>
<text x="34" y="178.1" transform="rotate(-90 34 178.1)">D-</text>
<text x="36.5" y="178.1" transform="rotate(-90 36.5 178.1)">D-</text>
<text x="39.1" y="178.1" transform="rotate(-90 39.1 178.1)">D+</text>
<text x="41.6" y="178.1" transform="rotate(-90 41.6 178.1)">D+</text>
<text x="59.9" y="175.5">VBUS</text>
<text x="65.3" y="176.5">4</text>
<text x="67.8" y="177.5">V</text>
<text x="78.4" y="174.5" transform="rotate(-90 78.4 174.5)">TEMP</text>
<text x="81" y="174.8" transform="rotate(-90 81 174.8)">PROG</text>
<text x="83" y="177.5">GND</text>
<text x="88.2" y="176.5">3</text>
<text x="88.2" y="179">9</text>
<text x="97.8" y="177.5">GND</text>
<text x="100.8" y="179.5">LED</text>
<text x="10.3" y="186">D</text>
<text x="13.9" y="185.1">J1</text>
<text x="21.3" y="180.1" transform="rotate(-90 21.3 180.1)">VBUS</text>
<text x="48.3" y="185.1">GND</text>
<text x="49.2" y="180.2" transform="rotate(-90 49.2 180.2)">SBU1</text>
<text x="51.8" y="180.2" transform="rotate(-90 51.8 180.2)">SBU2</text>
<text x="54.6" y="184.1">A1</text>
<text x="73.4" y="183.6" transform="rotate(-90 73.4 183.6)">CE</text>
<text x="78.4" y="183.6" transform="rotate(-90 78.4 183.6)">CHRG</text>
<text x="81" y="183.6" transform="rotate(-90 81 183.6)">STDBY</text>
<text x="82.1" y="180">EPAD</text>
<text x="101.8" y="185.4">D2</text>
<text x="126.2" y="182.6">+5V</text>
<text x="130.5" y="183.9">AMS1117-3.3</text>
<text x="135.8" y="181.3">U2</text>
<text x="145.9" y="182.6">+3V3</text>
<text x="152.9" y="182.6">+5V</text>
<text x="158.5" y="183.9">AP2112K-1.8</text>
<text x="163.7" y="181.3">U9</text>
<text x="171.3" y="182.6">+1V8</text>
<text x="285.3" y="186">D</text>
<text x="54.3" y="187.7">GND</text>
<text x="54.5" y="191.7">SH</text>
<text x="63.5" y="189.4">C2</text>
<text x="72.4" y="186.1" transform="rotate(-90 72.4 186.1)">8</text>
<text x="75.4" y="191" transform="rotate(-90 75.4 191)">VBUS</text>
<text x="77.4" y="186.1" transform="rotate(-90 77.4 186.1)">7</text>
<text x="80" y="186.1" transform="rotate(-90 80 186.1)">6</text>
<text x="100.8" y="187.9">LED</text>
<text x="114.3" y="188.2">C3</text>
<text x="121.9" y="186.9">VBUS</text>
<text x="130.1" y="186.7">3</text>
<text x="132.6" y="187.7">VI</text>
<text x="138.1" y="191.3" transform="rotate(-90 138.1 191.3)">GND</text>
<text x="139.1" y="187.7">VO</text>
<text x="142.8" y="186.7">2</text>
<text x="144.4" y="189.2">+3V3</text>
<text x="150.2" y="187.7">R10</text>
<text x="150.6" y="190.2">10k</text>
<text x="158" y="186.7">1</text>
<text x="158" y="189.2">3</text>
<text x="160.3" y="187.7">VIN</text>
<text x="160.3" y="190.2">EN</text>
<text x="165" y="187.7">VOUT</text>
<text x="170.7" y="186.7">5</text>
<text x="21" y="197.6">USB_C_Receptacle_USB2.0_16P</text>
<text x="45.5" y="192.7">SHIELD</text>
<text x="59.7" y="196.3">GND</text>
<text x="68.7" y="196.8">TP4056-42-ESOP8</text>
<text x="70.1" y="193.3" transform="rotate(-90 70.1 193.3)">0.1uF</text>
<text x="77.1" y="193.8">U5</text>
<text x="101.5" y="192.5">D1</text>
<text x="112" y="195.5">GND</text>
<text x="121.4" y="192.3" transform="rotate(-90 121.4 192.3)">0.1uF</text>
<text x="137.1" y="193.7" transform="rotate(-90 137.1 193.7)">1</text>
<text x="137.2" y="194.2">P-</text>
<text x="145" y="195.3" transform="rotate(-90 145 195.3)">10uF</text>
<text x="148.1" y="196">C11</text>
<text x="165.1" y="196.3" transform="rotate(-90 165.1 196.3)">2</text>
<text x="165.1" y="196.7">P-</text>
<text x="166.1" y="194.1" transform="rotate(-90 166.1 194.1)">GND</text>
<text x="35" y="200">1</text>
<text x="85" y="200">2</text>
<text x="135" y="200">3</text>
<text x="185" y="200">4</text>
<text x="235" y="200">5</text>
<text x="285" y="200">6</text>
</g>
<g font-size="1">
<text x="135.3" y="41.8">1</text>
<text x="134.8" y="44.4">G1</text>
<text x="199.5" y="125.7">G1</text>
<text x="200" y="123.1">1</text>
<text x="76.1" y="126.3" transform="rotate(-90 76.1 126.3)">2</text>
<text x="111.1" y="130.7">8</text>
<text x="114" y="131.6">L1</text>
<text x="137.9" y="131.6">L2</text>
<text x="141.6" y="130.7">6</text>
<text x="66.7" y="134.5">6</text>
<text x="71" y="136.5" transform="rotate(-90 71 136.5)">1</text>
<text x="76.9" y="134.5">4</text>
<text x="81.2" y="136.5" transform="rotate(-90 81.2 136.5)">3</text>
<text x="110.7" y="133.3">10</text>
<text x="114" y="134.1">VIN</text>
<text x="135.9" y="134.1">VOUT</text>
<text x="141.6" y="133.3">4</text>
<text x="110.7" y="140.9">14</text>
<text x="114" y="141.7">PG</text>
<text x="137.8" y="141.7">FB</text>
<text x="141.6" y="140.9">3</text>
<text x="111.1" y="146">1</text>
<text x="114" y="146.8">VINA</text>
<text x="110.7" y="151.1">12</text>
<text x="114" y="151.9">EN</text>
<text x="110.7" y="156.1">13</text>
<text x="114" y="157">SYNC</text>
<text x="126.5" y="160.3" transform="rotate(-90 126.5 160.3)">GND</text>
<text x="136.7" y="160.3" transform="rotate(-90 136.7 160.3)">PGND</text>
<text x="125.7" y="163.2" transform="rotate(-90 125.7 163.2)">2</text>
<text x="135.8" y="164.1" transform="rotate(-90 135.8 164.1)">PAD</text>
</g>
<text font-size=".8" x="69.1" y="177.6">CC</text>
</svg>
